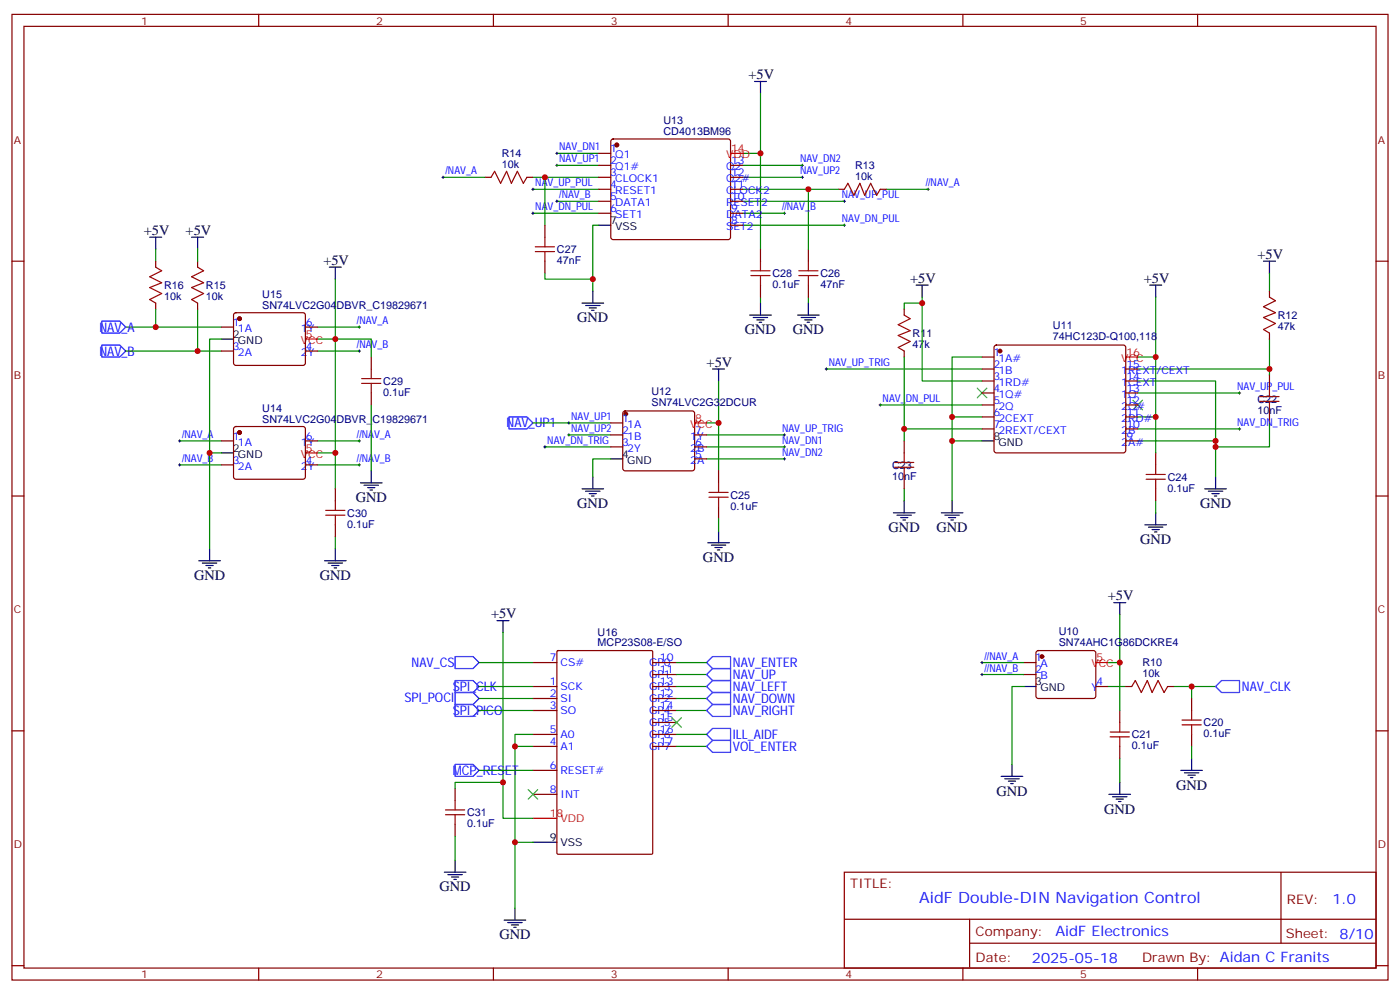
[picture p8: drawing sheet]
<svg xmlns="http://www.w3.org/2000/svg" width="412mm" height="292mm" viewBox="0 0 412 292" stroke-linecap="round" stroke-linejoin="round" font-family="sans-serif">
<g fill="none" stroke="#870000" stroke-width=".35">
<path d="M3.5 4.2h405.4v284.4h-405.4zM7.1 7.8h398.2v277.2h-398.2zM76.2 4.2v3.6M145.3 4.2v3.6M214.5 4.2v3.6M283.6 4.2v3.6M352.8 4.2v3.6M142.9 52.2h1.7M155.2 52.2h1.8M176.4 55.7h3.5M176.4 52.2h3.5M176.4 45.2h3.5"/>
<path d="M176.4 48.7h3.5M176.4 59.3h3.5M180.2 41.1l.4-.2h33.9l.5 .2 .2 .5v28.2l-.2 .5-.5 .3h-33.9l-.5-.3-.2-.5v-28.2zM215.2 55.7h3.5M215.2 52.2h3.5M215.2 48.7h3.5M215.2 59.3h3.5M246.9 55.7h1.8M259.3 55.7h1.8M3.5 76.9h3.6M45.9 76.9v1.8M58.2 76.9v1.8"/>
<path d="M160.5 66.3v3.5M160.5 76.9v3.5M176.4 62.8h3.5M215.2 62.8h3.5M215.2 66.3h3.5M224 73.4v3.5M238.1 73.4v3.5M405.3 76.9h3.6M45.9 89.3v1.7M58.2 89.3v1.7M65.3 96.3h3.5M69 92.3l.5-.2h19.8l.5 .2 .2 .5-.1 14.4-.6 .4-20.1-.1-.4-.6v-14.1z"/>
<path d="M90 96.3h3.5M224 84v3.5M238.1 84v3.5M266.3 91v1.8M373.9 85.7v1.8M373.9 98.1v1.7M65.3 103.4h3.5M90 103.4h3.5M109.4 105.1v3.6M109.4 115.7v3.5M266.3 103.4v1.7M289.3 108.7h3.5"/>
<path d="M289.3 112.2h3.5M289.3 115.7h3.5M289.3 119.2h3.5M289.3 105.1h3.5M293 101.8l.5-.2h37.4l.5 .2 .2 .5v30.3l-.2 .5-.5 .2h-37.4l-.5-.2-.2-.5v-30.3zM331.6 108.7h3.5M331.6 112.2h3.5M331.6 115.7h3.5M331.6 119.2h3.5M373.9 110.4v3.5M65.3 129.8h3.5M65.3 136.9h3.5"/>
<path d="M69 125.8l.5-.2h19.8l.5 .2 .2 .5-.1 14.4-.6 .4-20.1-.1-.4-.6v-14.1zM90 129.8h3.5M90 136.9h3.5M179.9 124.5h3.5M179.9 128.1h3.5M179.9 131.6h3.5M183.7 121.2l.4-.2h19.8l.5 .2 .2 .5v16.2l-.2 .5-.5 .2h-19.8l-.4-.2-.3-.5v-16.2zM204.6 128.1h3.5M204.6 131.6h3.5M204.6 135.1h3.5M211.7 138.6v3.6M266.3 129.8v3.5"/>
<path d="M289.3 122.8h3.5M289.3 126.3h3.5M331.6 122.8h3.5M331.6 126.3h3.5M331.6 129.8h3.5M340.4 133.3v3.6M373.9 121v3.5M3.5 146h3.6M98.8 143.9v3.6M98.8 154.5v3.5M211.7 149.2v3.6M266.3 140.4v3.5"/>
<path d="M340.4 143.9v3.6M405.3 146h3.6M157 195.1h7M164.1 191.7l.3-.1h27.5l.3 .1 .1 59.5-.2 .3h-27.7l-.3-.2zM192.3 195.1h7M192.3 198.6h7M301.6 195.1h3.6M301.6 198.6h3.6M305.4 191.8l.5-.2h16.2l.5 .2 .2 .5v12.7l-.2 .5-.5 .2h-16.2l-.5-.3-.2-.4v-12.7zM3.5 215.2h3.6M157 202.1h7M157 209.2h7"/>
<path d="M157 219.8h7M157 216.3h7M157 205.7h7M192.3 202.1h7M192.3 209.2h7M192.3 219.8h7M192.3 216.3h7M192.3 205.7h7M192.3 212.7h7M322.8 202.1h3.5M329.8 209.2v3.5M329.8 219.8v3.5"/>
<path d="M331.6 202.1h1.8M344 202.1h1.7M351 205.7v3.5M351 216.3v3.5M405.3 215.2h3.6M134.1 232.1v3.6M157 226.8h7M157 233.9h7M134.1 242.7v3.5M248.7 256.8h156.6v28.2h-156.6zM377.3 256.8v20.9M248.7 270.7h156.5"/>
<path d="M285.6 277.7h119.6M285.6 270.7v14.1M3.5 284.3h3.6M76.2 285v3.6M145.3 285v3.6M214.5 285v3.6M283.6 285v3.6M352.8 285v3.6M405.3 284.3h3.6"/>
</g>
<g fill="none" stroke="#008700" stroke-width=".35">
<path d="M224 27.5v17.7h-5.3M130.5 52.2h12.4M157 52.2h3.5v14.1M157 55.7h19.4M160.5 52.2h15.9M164 59.3h12.4M164 48.7h12.4M164 45.2h12.4M218.7 59.3h30M218.7 55.7h19.4M218.7 52.2h17.7M218.7 48.7h17.7"/>
<path d="M224 45.2v28.2M246.9 55.7h-8.8v17.7M261.1 55.7h12.3M45.9 73.4v3.5M58.2 73.4v3.5M157 62.8h19.4M176.4 66.3h-1.8v19.4M218.7 66.3h30M218.7 62.8h12.4M37 96.3h28.3M45.9 91v5.3M58.2 91v12.4"/>
<path d="M65.3 99.8h-3.6v33.5M93.5 96.3h12.3M98.8 82.2v17.6h-5.3M160.5 80.4v1.8h14.1M224 87.5v1.8M238.1 87.5v1.8M271.6 89.3h-5.3v1.7M271.6 87.5v24.7h17.7M340.4 87.5v17.6h-5.3M373.9 80.4v5.3M373.9 99.8v8.9M37 103.4h28.3"/>
<path d="M93.5 103.4h12.3M109.4 105.1v-5.3h-10.6v33.5h-5.3M109.4 119.2v19.4M211.7 112.2v12.3h-3.6M243.4 108.7h45.9M259.3 119.2h30M266.3 105.1v21.2M289.3 105.1h-8.8v17.7M335.1 108.7h38.8v1.7M335.1 112.2h23v28.2M335.1 115.7h30M340.4 105.1v28.2"/>
<path d="M52.9 129.8h12.4M52.9 136.9h12.4M65.3 133.3h-3.6v28.3M93.5 129.8h12.3M93.5 136.9h12.3M98.8 133.3v10.6M157 124.5h22.9M160.5 131.6h19.4M167.6 128.1h12.3M179.9 135.1h-5.3v5.3M208.1 131.6h23M208.1 128.1h23"/>
<path d="M208.1 135.1h23M211.7 124.5v14.1M289.3 126.3h-23v3.5M289.3 122.8h-8.8v7M289.3 129.8h-8.8v17.7M335.1 126.3h30M335.1 129.8h23M335.1 122.8h5.3M373.9 124.5v7.1h-15.8M98.8 158v3.6M211.7 152.8v3.5M266.3 143.9v3.6"/>
<path d="M340.4 147.5v3.5M141.1 195.1h15.9M148.2 186.3v54.6h8.8M199.3 195.1h8.8M199.3 198.6h8.8M289.3 195.1h12.3M289.3 198.6h12.3M329.8 181v14.1h-3.5M329.8 195.1v14.1M141.1 202.1h15.9M141.1 209.2h15.9M141.1 205.7h15.9"/>
<path d="M151.7 219.8h5.3M157 216.3h-5.3v31.7M199.3 202.1h8.8M199.3 219.8h8.8M199.3 209.2h8.8M199.3 205.7h8.8M199.3 216.3h8.8M301.6 202.1h-3.5v23M326.3 202.1h5.3M345.7 202.1h5.3v3.6M351 202.1h7.1M351 219.8v3.5"/>
<path d="M141.1 226.8h15.9M148.2 230.4h-14.1v1.7M329.8 223.3v7.1M134.1 246.2v7.1M157 248h-5.3v19.4"/>
</g>
<g fill="none" stroke="#00f" stroke-width=".35">
<path d="M30 94.5h5.3l1.7 1.8-1.7 1.8h-5.3zM30 101.6h5.3l1.7 1.8-1.7 1.7h-5.3zM149.9 122.8h5.3l1.8 1.7-1.8 1.8h-5.3zM134.1 193.3h5.2l1.8 1.8-1.8 1.7h-5.2zM208.1 195.1l1.8-1.8h5.3v3.5h-5.3zM208.1 198.6l1.8-1.8h5.3v3.6h-5.3zM134.1 207.4h5.2l1.8 1.8-1.8 1.8h-5.2zM134.1 200.4h5.2l1.8 1.7-1.8 1.8h-5.2zM134.1 203.9h5.2l1.8 1.8-1.8 1.7h-5.2zM208.1 202.1l1.8-1.7h5.3v3.5h-5.3zM208.1 205.7l1.8-1.8h5.3v3.5h-5.3zM208.1 209.2l1.8-1.8h5.3v3.6h-5.3z"/>
<path d="M208.1 219.8l1.8-1.8h5.3v3.5h-5.3zM208.1 216.3l1.8-1.8h5.3v3.5h-5.3zM358.1 202.1l1.7-1.7h5.3v3.5h-5.3zM134.1 225.1h5.2l1.8 1.7-1.8 1.8h-5.2z"/>
</g>
<g fill="none" stroke="#a10000" stroke-width=".35">
<path d="M144.6 52.2l1.1-1.8 1.8 3.6 1.7-3.6 1.4 3.6 1.8-3.6 1.8 3.6 1-1.8M248.7 55.7l1.1-1.7 1.7 3.5 1.8-3.5 1.4 3.5 1.8-3.5 1.7 3.5 1.1-1.8M45.9 78.7l1.7 1-3.5 1.8 3.5 1.8-3.5 1.4 3.5 1.7-3.5 1.8 1.8 1.1M58.2 78.7l1.8 1-3.6 1.8 3.6 1.8-3.6 1.4 3.6 1.7-3.6 1.8 1.8 1.1M157.7 74.1h5.6M157.7 72.7h5.6M160.5 69.8v2.9M160.5 74.1v2.8M221.2 79.7h5.6M224 76.9v2.8M235.3 79.7h5.6M238.1 76.9v2.8"/>
<path d="M221.2 81.1h5.6M224 81.1v2.9M235.3 81.1h5.6M238.1 81.1v2.9M266.3 92.8l1.8 1-3.5 1.8 3.5 1.8-3.5 1.4 3.5 1.7-3.5 1.8 1.7 1.1M373.9 87.5l1.8 1-3.5 1.8 3.5 1.8-3.5 1.4 3.5 1.7-3.5 1.8 1.7 1.1M106.5 112.9h5.7M106.5 111.5h5.7M109.4 108.7v2.8M109.4 112.9v2.8M371.1 118.2h5.7M371.1 116.8h5.7"/>
<path d="M373.9 113.9v2.9M373.9 118.2v2.8M263.5 137.6h5.7M263.5 136.2h5.7M266.3 133.3v2.9M266.3 137.6v2.8M337.6 139.7h5.7M340.4 136.9v2.8M96 151.7h5.6M96 150.3h5.6M98.8 147.5v2.8M98.8 151.7v2.8"/>
<path d="M208.8 146.4h5.7M208.8 145h5.7M211.7 142.2v2.8M211.7 146.4v2.8M337.6 141.1h5.7M340.4 141.1v2.8M327 217h5.7M327 215.5h5.7M329.8 212.7v2.8M329.8 217v2.8M333.4 202.1l1-1.7 1.8 3.5 1.8-3.5 1.4 3.5 1.7-3.5 1.8 3.5 1.1-1.8M348.2 213.4h5.6"/>
<path d="M348.2 212h5.6M351 209.2v2.8M351 213.4v2.9M131.2 239.9h5.7M131.2 238.5h5.7M134.1 235.7v2.8M134.1 239.9v2.8"/>
</g>
<g fill="none" stroke="#000" stroke-width=".35">
<path d="M222.2 24h3.6M224 24v3.5M44.1 69.8h3.5M45.9 69.8v3.6M56.4 69.8h3.6M58.2 69.8v3.6M97 78.7h3.5M98.8 78.7v3.5M176.4 66.3h3.5M372.2 76.9h3.5M373.9 76.9v3.5M65.3 99.8h3.5"/>
<path d="M171.4 89.3h6.4M172.5 90h4.2M173.6 90.7h2.1M174.3 91.4h.7M174.6 85.7v3.6M220.8 92.8h6.4M221.9 93.5h4.2M223 94.2h2.1M223.7 94.9h.7M224 89.3v3.5M234.9 92.8h6.4M236 93.5h4.2"/>
<path d="M237.1 94.2h2.1M237.8 94.9h.7M238.1 89.3v3.5M269.9 84h3.5M271.6 84v3.5M338.7 84h3.5M340.4 84v3.5M209.9 108.7h3.5M211.7 108.7v3.5M65.3 133.3h3.5M109.4 138.6v3.6M179.9 135.1h3.5"/>
<path d="M289.3 129.8h3.5M106.2 142.2h6.3M107.2 142.9h4.3M108.3 143.6h2.1M109 144.3h.7M171.4 143.9h6.4M172.5 144.6h4.2M173.6 145.3h2.1M174.3 146h.7M174.6 140.4v3.5M208.5 159.8h6.3M211.7 156.3v3.5"/>
<path d="M263.2 151h6.3M264.2 151.7h4.3M265.3 152.4h2.1M266 153.1h.7M266.3 147.5v3.5M277.3 151h6.3M278.3 151.7h4.3M279.4 152.4h2.1M280.1 153.1h.7M280.5 147.5v3.5M337.3 154.5h6.3M338.3 155.2h4.2"/>
<path d="M339.4 155.9h2.1M340.1 156.6h.7M340.4 151v3.5M354.9 143.9h6.3M356 144.6h4.2M357 145.3h2.1M357.7 146h.7M358.1 140.4v3.5M58.6 165.1h6.3M59.6 165.8h4.3M60.7 166.5h2.1M61.4 167.2h.7"/>
<path d="M61.7 161.6v3.5M95.6 165.1h6.4M96.7 165.8h4.2M97.7 166.5h2.1M98.4 167.2h.7M98.8 161.6v3.5M209.5 160.5h4.3M210.6 161.2h2.1M211.3 161.9h.7M328.1 177.4h3.5M329.8 177.4v3.6M146.4 182.7h3.5"/>
<path d="M148.2 182.7v3.6M301.6 202.1h3.6M294.9 228.6h6.4M296 229.3h4.2M297 230h2.2M297.7 230.7h.7M298.1 225.1v3.5M326.7 233.9h6.3M327.7 234.6h4.3M328.8 235.3h2.1M329.5 236h.7M329.8 230.4v3.5"/>
<path d="M347.8 226.8h6.4M348.9 227.5h4.2M350 228.2h2.1M350.7 229h.7M351 223.3v3.5M130.9 256.8h6.3M131.9 257.5h4.3M133 258.2h2.1M133.7 258.9h.7M134.1 253.3v3.5M157 248h7M148.5 270.9h6.4"/>
<path d="M149.6 271.6h4.2M150.6 272.3h2.2M151.3 273h.7M151.7 267.4v3.5"/>
</g>
<g fill="none" stroke="#000" stroke-width=".29">
<path d="M130.2 52.2h.7M130.5 51.9v.7M156.6 55.7h.7M157 55.4v.7M163.7 59.3h.7M163.7 48.7h.7M163.7 45.2h.7M164 44.8v.7M164 48.3v.7M164 58.9v.7M236 52.2h.7M236 48.7h.7"/>
<path d="M236.4 48.3v.7M236.4 51.9v.7M248.4 59.3h.7M248.7 58.9v.7M273 55.7h.8M273.4 55.4v.7M156.6 62.8h.7M157 62.4v.7M230.7 62.8h.7M231.1 62.4v.7M248.4 66.3h.7M248.7 66v.7"/>
<path d="M105.5 96.3h.7M105.8 96v.7M105.5 103.4h.7M105.8 103v.7M243.1 108.7h.7M243.4 108.3v.7M258.9 119.2h.7M259.3 118.9v.7M364.8 115.7h.7M365.1 115.4v.7M52.6 136.9h.7M52.6 129.8h.7"/>
<path d="M52.9 129.5v.7M52.9 136.5v.7M105.5 136.9h.7M105.5 129.8h.7M105.8 129.5v.7M105.8 136.5v.7M160.2 131.6h.7M160.5 131.2v.7M167.2 128.1h.7M167.2 124.5h.7M167.6 124.2v.7M167.6 127.7v.7"/>
<path d="M230.7 131.6h.7M230.7 128.1h.7M230.7 135.1h.7M231.1 127.7v.7M231.1 131.2v.7M231.1 134.8v.7M364.8 126.3h.7M365.1 125.9v.7M288.9 195.1h.7M288.9 198.6h.7M289.3 194.7v.7M289.3 198.3v.7"/>
</g>
<g fill="#870000" stroke="#870000" stroke-width=".35">
<circle cx="306.9" cy="193.3" r=".53"/>
<circle cx="294.6" cy="103.4" r=".53"/>
<circle cx="184.3" cy="121.9" r=".53"/>
<circle cx="181.7" cy="42.7" r=".53"/>
<circle cx="70.6" cy="127.4" r=".53"/>
<circle cx="70.6" cy="93.8" r=".53"/>
</g>
<path d="M215.2 45.2h3.5M90 99.8h3.5M331.6 105.1h3.5M90 133.3h3.5M204.6 124.5h3.5M322.8 195.1h3.5M157 240.9h7" fill="none" stroke="#f00" stroke-width=".35"/>
<path d="M287.9 114.3l2.8 2.8M290.7 114.3l-2.8 2.8M333.7 117.8l2.8 2.8M336.5 117.8l-2.8 2.8M197.9 211.3l2.8 2.8M200.7 211.3l-2.8 2.8M155.6 232.5l2.8 2.8M158.4 232.5l-2.8 2.8" fill="none" stroke="#3c3" stroke-width=".35"/>
<g fill="#c00">
<circle cx="351" cy="202.1" r=".88"/>
<circle cx="271.6" cy="89.3" r=".88"/>
<circle cx="266.3" cy="126.3" r=".88"/>
<circle cx="373.9" cy="108.7" r=".88"/>
<circle cx="358.1" cy="131.6" r=".88"/>
<circle cx="280.5" cy="122.8" r=".88"/>
<circle cx="358.1" cy="129.8" r=".88"/>
<circle cx="280.5" cy="129.8" r=".88"/>
<circle cx="340.4" cy="122.8" r=".88"/>
<circle cx="340.4" cy="105.1" r=".88"/>
<circle cx="211.7" cy="124.5" r=".88"/>
<circle cx="160.5" cy="52.2" r=".88"/>
<circle cx="238.1" cy="55.7" r=".88"/>
<circle cx="174.6" cy="82.2" r=".88"/>
<circle cx="224" cy="45.2" r=".88"/>
<circle cx="58.2" cy="103.4" r=".88"/>
<circle cx="45.9" cy="96.3" r=".88"/>
<circle cx="61.7" cy="133.3" r=".88"/>
<circle cx="98.8" cy="133.3" r=".88"/>
<circle cx="98.8" cy="99.8" r=".88"/>
<circle cx="151.7" cy="248" r=".88"/>
<circle cx="151.7" cy="219.8" r=".88"/>
<circle cx="148.2" cy="230.4" r=".88"/>
<circle cx="329.8" cy="195.1" r=".88"/>
</g>
<text font-size="4.6" fill="#00f" x="270.8" y="265.8">AidF Double-DIN Navigation Control</text>
<g font-size="4.2">
<text x="220.5" y="23.3">+5V</text>
<text x="42.3" y="69.1">+5V</text>
<text x="54.7" y="69.1">+5V</text>
<text x="95.2" y="78">+5V</text>
<text x="370.4" y="76.2">+5V</text>
<text x="268.1" y="83.3">+5V</text>
<text x="336.9" y="83.3">+5V</text>
<text x="170" y="94.9">GND</text>
<text x="219.4" y="98.4">GND</text>
<text x="233.5" y="98.4">GND</text>
<text x="208.1" y="107.9">+5V</text>
<text x="104.8" y="147.8">GND</text>
<text x="170" y="149.6">GND</text>
<text x="353.5" y="149.6">GND</text>
<text x="261.8" y="156.6">GND</text>
<text x="275.9" y="156.6">GND</text>
<text x="335.8" y="160.2">GND</text>
<text x="207.1" y="165.5">GND</text>
<text x="57.1" y="170.7">GND</text>
<text x="94.2" y="170.7">GND</text>
<text x="326.3" y="176.7">+5V</text>
<text x="144.6" y="182">+5V</text>
<text x="346.4" y="232.5">GND</text>
<text x="293.5" y="234.2">GND</text>
<text x="325.3" y="239.5">GND</text>
<text x="129.5" y="262.5">GND</text>
<text x="147.1" y="276.6">GND</text>
</g>
<g font-size="4.2" fill="#00f">
<text x="392.5" y="266.1">1.0</text>
<text x="310.9" y="275.6">AidF Electronics</text>
<text x="304" y="283.4">2025-05-18</text>
</g>
<g font-size="3.9" fill="#00f">
<text x="29.3" y="97.7">NAV_A</text>
<text x="29.3" y="104.7">NAV_B</text>
<text x="149.2" y="125.9">NAV_UP1</text>
<text x="121.2" y="196.5">NAV_CS</text>
<text x="215.9" y="196.5">NAV_ENTER</text>
<text x="133.3" y="203.4">SPI_CLK</text>
<text x="215.9" y="200">NAV_UP</text>
<text x="215.9" y="203.5">NAV_LEFT</text>
<text x="365.8" y="203.4">NAV_CLK</text>
<text x="119.1" y="206.6">SPI_POCI</text>
<text x="215.9" y="207.1">NAV_DOWN</text>
<text x="133.3" y="210.5">SPI_PICO</text>
<text x="215.9" y="210.6">NAV_RIGHT</text>
<text x="215.9" y="221.2">VOL_ENTER</text>
<text x="215.9" y="217.6">ILL_AIDF</text>
<text x="133.3" y="228.2">MCP_RESET</text>
</g>
<g font-size="3.9" fill="#800">
<text x="250.5" y="261.4">TITLE:</text>
<text x="379.1" y="266.1">REV:</text>
<text x="287.4" y="275.6">Company:</text>
<text x="378.7" y="276.2">Sheet: 8/10</text>
<text x="287.4" y="283.3">Date:</text>
<text x="336.4" y="283.4">Drawn By: Aidan C Franits</text>
</g>
<g font-size="3.2" fill="#800">
<text x="41.6" y="7.2">1</text>
<text x="110.8" y="7.2">2</text>
<text x="179.9" y="7.2">3</text>
<text x="249.1" y="7.2">4</text>
<text x="318.2" y="7.2">5</text>
<text x="4.1" y="42.3">A</text>
<text x="405.9" y="42.3">A</text>
<text x="4.1" y="111.5">B</text>
<text x="405.9" y="111.5">B</text>
<text x="4.1" y="180.6">C</text>
<text x="405.9" y="180.6">C</text>
<text x="4.1" y="249.8">D</text>
<text x="405.9" y="249.8">D</text>
<text x="41.6" y="288">1</text>
<text x="110.8" y="288">2</text>
<text x="179.9" y="288">3</text>
<text x="249.1" y="288">4</text>
<text x="318.2" y="288">5</text>
</g>
<g font-size="3.2" fill="#000080">
<text x="195.5" y="39.9">CD4013BM96</text>
<text x="195.5" y="36.6">U13</text>
<text x="147.8" y="46.1">R14</text>
<text x="147.8" y="49.4">10k</text>
<text x="251.9" y="52.9">10k</text>
<text x="251.9" y="49.7">R13</text>
<text x="164" y="77.7">47nF</text>
<text x="164" y="74.5">C27</text>
<text x="227.5" y="81.6">C28</text>
<text x="241.7" y="81.6">C26</text>
<text x="48.3" y="88.3">10k</text>
<text x="48.3" y="85.1">R16</text>
<text x="60.7" y="88.3">10k</text>
<text x="60.7" y="85.1">R15</text>
<text x="77.3" y="87.7">U15</text>
<text x="227.5" y="84.8">0.1uF</text>
<text x="241.7" y="84.8">47nF</text>
<text x="77.3" y="91">SN74LVC2G04DBVR_C19829671</text>
<text x="376.4" y="93.9">R12</text>
<text x="268.8" y="99.2">R11</text>
<text x="310.2" y="100.2">74HC123D-Q100,118</text>
<text x="310.2" y="97">U11</text>
<text x="376.4" y="97.1">47k</text>
<text x="268.8" y="102.4">47k</text>
<text x="112.9" y="113.3">C29</text>
<text x="112.9" y="116.5">0.1uF</text>
<text x="191.9" y="119.6">SN74LVC2G32DCUR</text>
<text x="191.9" y="116.4">U12</text>
<text x="370.4" y="118.6">C22</text>
<text x="77.3" y="124.5">SN74LVC2G04DBVR_C19829671</text>
<text x="77.3" y="121.2">U14</text>
<text x="370.4" y="121.8">10nF</text>
<text x="262.8" y="138">C23</text>
<text x="262.8" y="141.2">10nF</text>
<text x="344" y="141.5">C24</text>
<text x="215.2" y="146.8">C25</text>
<text x="344" y="144.8">0.1uF</text>
<text x="102.3" y="155.3">0.1uF</text>
<text x="102.3" y="152.1">C30</text>
<text x="215.2" y="150.1">0.1uF</text>
<text x="176" y="190.3">MCP23S08-E/SO</text>
<text x="176" y="187.1">U16</text>
<text x="311.9" y="190.1">SN74AHC1G86DCKRE4</text>
<text x="311.9" y="187">U10</text>
<text x="336.6" y="196.1">R10</text>
<text x="336.6" y="199.3">10k</text>
<text x="354.5" y="213.9">C20</text>
<text x="333.4" y="220.6">0.1uF</text>
<text x="333.4" y="217.4">C21</text>
<text x="354.5" y="217.1">0.1uF</text>
<text x="137.6" y="243.5">0.1uF</text>
<text x="137.6" y="240.3">C31</text>
</g>
<g font-size="3.2" fill="#00f">
<text x="164.7" y="44.3">NAV_DN1</text>
<text x="164.7" y="47.8">NAV_UP1</text>
<text x="179.7" y="44.8">1</text>
<text x="181.2" y="46.6">Q1</text>
<text x="235.7" y="47.8">NAV_DN2</text>
<text x="131.2" y="51.3">/NAV_A</text>
<text x="179.7" y="48.3">2</text>
<text x="179.7" y="51.9">3</text>
<text x="181.2" y="50.1">Q1#</text>
<text x="181.2" y="53.6">CLOCK1</text>
<text x="213.9" y="53.6">Q2#</text>
<text x="213.9" y="50.1">Q2</text>
<text x="215.4" y="51.9">12</text>
<text x="215.4" y="48.3">13</text>
<text x="235.7" y="51.3">NAV_UP2</text>
<text x="157.7" y="54.9">NAV_UP_PUL</text>
<text x="164.7" y="58.4">/NAV_B</text>
<text x="179.7" y="55.4">4</text>
<text x="179.7" y="58.9">5</text>
<text x="181.2" y="57.1">RESET1</text>
<text x="213.9" y="57.1">CLOCK2</text>
<text x="215.4" y="58.9">10</text>
<text x="215.4" y="55.4">11</text>
<text x="248" y="58.4">NAV_UP_PUL</text>
<text x="272.7" y="54.9">//NAV_A</text>
<text x="157.7" y="61.9">NAV_DN_PUL</text>
<text x="179.7" y="62.4">6</text>
<text x="181.2" y="60.7">DATA1</text>
<text x="181.2" y="64.2">SET1</text>
<text x="213.9" y="64.2">DATA2</text>
<text x="213.9" y="60.7">RESET2</text>
<text x="215.4" y="66">8</text>
<text x="215.4" y="62.4">9</text>
<text x="230.4" y="61.9">//NAV_B</text>
<text x="248" y="65.4">NAV_DN_PUL</text>
<text x="213.9" y="67.7">SET2</text>
<text x="68.6" y="96">1</text>
<text x="90.1" y="96">6</text>
<text x="105.1" y="95.4">/NAV_A</text>
<text x="70.1" y="97.7">1A</text>
<text x="88.7" y="97.7">1Y</text>
<text x="68.6" y="103">3</text>
<text x="70.1" y="104.8">2A</text>
<text x="88.7" y="104.8">2Y</text>
<text x="90.1" y="103">4</text>
<text x="105.1" y="102.5">/NAV_B</text>
<text x="244.1" y="107.8">NAV_UP_TRIG</text>
<text x="292.6" y="104.8">1</text>
<text x="294.1" y="106.5">1A#</text>
<text x="292.6" y="111.8">3</text>
<text x="292.6" y="108.3">2</text>
<text x="294.1" y="113.6">1RD#</text>
<text x="294.1" y="110.1">1B</text>
<text x="330.3" y="110.1">1REXT/CEXT</text>
<text x="330.3" y="113.6">1CEXT</text>
<text x="331.8" y="108.3">15</text>
<text x="331.8" y="111.8">14</text>
<text x="260" y="118.4">NAV_DN_PUL</text>
<text x="292.6" y="118.9">5</text>
<text x="292.6" y="115.4">4</text>
<text x="294.1" y="117.1">1Q#</text>
<text x="330.3" y="117.1">1Q</text>
<text x="331.8" y="115.4">13</text>
<text x="331.8" y="118.9">12</text>
<text x="364.4" y="114.8">NAV_UP_PUL</text>
<text x="168.3" y="123.6">NAV_UP1</text>
<text x="183.3" y="124.2">1</text>
<text x="184.7" y="125.9">1A</text>
<text x="292.6" y="125.9">7</text>
<text x="292.6" y="122.4">6</text>
<text x="294.1" y="124.2">2CEXT</text>
<text x="294.1" y="120.6">2Q</text>
<text x="330.3" y="120.6">2Q#</text>
<text x="330.3" y="124.2">2RD#</text>
<text x="331.8" y="122.4">11</text>
<text x="331.8" y="125.9">10</text>
<text x="364.4" y="125.4">NAV_DN_TRIG</text>
<text x="53.6" y="128.9">/NAV_A</text>
<text x="68.6" y="129.5">1</text>
<text x="70.1" y="131.2">1A</text>
<text x="88.7" y="131.2">1Y</text>
<text x="90.1" y="129.5">6</text>
<text x="105.1" y="128.9">//NAV_A</text>
<text x="161.2" y="130.7">NAV_DN_TRIG</text>
<text x="168.3" y="127.2">NAV_UP2</text>
<text x="183.3" y="127.7">2</text>
<text x="183.3" y="131.2">3</text>
<text x="184.7" y="129.5">1B</text>
<text x="203.3" y="129.5">1Y</text>
<text x="204.8" y="131.2">6</text>
<text x="204.8" y="127.7">7</text>
<text x="230.4" y="127.2">NAV_UP_TRIG</text>
<text x="230.4" y="130.7">NAV_DN1</text>
<text x="294.1" y="127.7">2REXT/CEXT</text>
<text x="330.3" y="127.7">2B</text>
<text x="330.3" y="131.2">2A#</text>
<text x="331.8" y="129.5">9</text>
<text x="53.6" y="136">/NAV_B</text>
<text x="68.6" y="136.5">3</text>
<text x="90.1" y="136.5">4</text>
<text x="105.1" y="136">//NAV_B</text>
<text x="184.7" y="133">2Y</text>
<text x="203.3" y="136.5">2A</text>
<text x="203.3" y="133">2B</text>
<text x="204.8" y="134.8">5</text>
<text x="230.4" y="134.2">NAV_DN2</text>
<text x="70.1" y="138.3">2A</text>
<text x="88.7" y="138.3">2Y</text>
<text x="161.9" y="194.7">7</text>
<text x="165.1" y="196.1">CS#</text>
<text x="191.2" y="196.1">GP0</text>
<text x="194.4" y="194.7">10</text>
<text x="290" y="194.2">//NAV_A</text>
<text x="290" y="197.7">//NAV_B</text>
<text x="305" y="194.7">1</text>
<text x="306.5" y="196.5">A</text>
<text x="161.9" y="201.8">1</text>
<text x="165.1" y="203.2">SCK</text>
<text x="191.2" y="199.7">GP1</text>
<text x="191.2" y="203.2">GP3</text>
<text x="194.4" y="198.3">11</text>
<text x="194.4" y="201.8">13</text>
<text x="305" y="198.3">2</text>
<text x="306.5" y="200">B</text>
<text x="321.5" y="203.6">Y</text>
<text x="323" y="201.8">4</text>
<text x="161.9" y="208.8">3</text>
<text x="161.9" y="205.3">2</text>
<text x="165.1" y="206.7">SI</text>
<text x="191.2" y="206.7">GP2</text>
<text x="194.4" y="205.3">12</text>
<text x="194.4" y="208.8">14</text>
<text x="161.9" y="215.9">5</text>
<text x="165.1" y="210.3">SO</text>
<text x="191.2" y="210.3">GP4</text>
<text x="191.2" y="213.8">GP5</text>
<text x="194.4" y="212.4">15</text>
<text x="194.4" y="215.9">16</text>
<text x="161.9" y="219.4">4</text>
<text x="165.1" y="220.8">A1</text>
<text x="165.1" y="217.3">A0</text>
<text x="191.2" y="217.3">GP6</text>
<text x="191.2" y="220.8">GP7</text>
<text x="194.4" y="219.4">17</text>
<text x="161.9" y="226.5">6</text>
<text x="165.1" y="227.9">RESET#</text>
<text x="161.9" y="233.5">8</text>
<text x="165.1" y="234.9">INT</text>
</g>
<g font-size="3.2" fill="#f00">
<text x="213.9" y="46.6">VDD</text>
<text x="215.4" y="44.8">14</text>
<text x="88.7" y="101.2">VCC</text>
<text x="90.1" y="99.5">5</text>
<text x="330.3" y="106.5">VCC</text>
<text x="331.8" y="104.8">16</text>
<text x="203.3" y="125.9">VCC</text>
<text x="204.8" y="124.2">8</text>
<text x="88.7" y="134.8">VCC</text>
<text x="90.1" y="133">5</text>
<text x="321.5" y="196.5">VCC</text>
<text x="323" y="194.7">5</text>
<text x="161.9" y="240.6">18</text>
<text x="165.1" y="242">VDD</text>
</g>
<g font-size="3.2">
<text x="179.7" y="66">7</text>
<text x="181.2" y="67.7">VSS</text>
<text x="68.6" y="99.5">2</text>
<text x="70.1" y="101.2">GND</text>
<text x="292.6" y="129.5">8</text>
<text x="294.1" y="131.2">GND</text>
<text x="68.6" y="133">2</text>
<text x="70.1" y="134.8">GND</text>
<text x="183.3" y="134.8">4</text>
<text x="184.7" y="136.5">GND</text>
<text x="305" y="201.8">3</text>
<text x="306.5" y="203.6">GND</text>
<text x="161.9" y="247.6">9</text>
<text x="165.1" y="249.1">VSS</text>
</g>
</svg>
